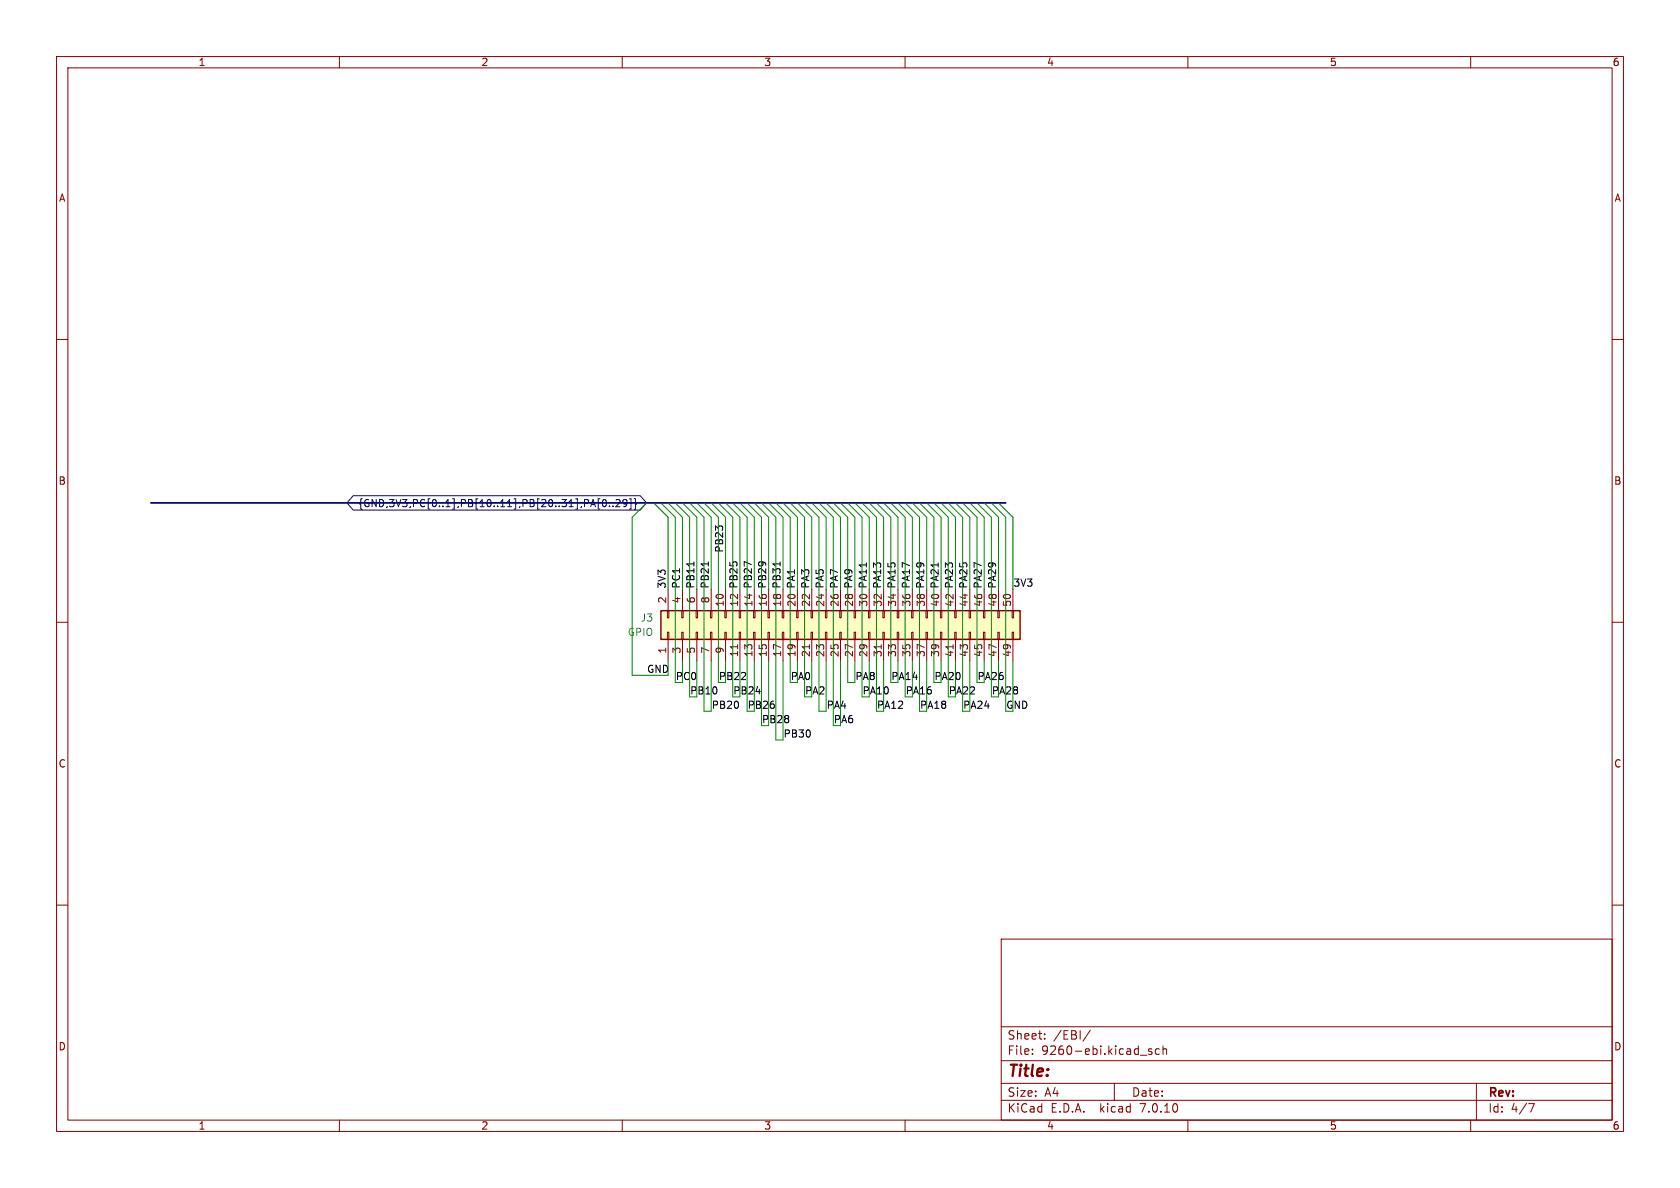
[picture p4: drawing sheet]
<svg xmlns="http://www.w3.org/2000/svg" width="297mm" height="210mm" viewBox="0 0 297 210" stroke-linecap="round" stroke-linejoin="round" font-family="sans-serif">
<g fill="none" stroke="#840000" stroke-width=".18">
<path d="M10 10h277v190h-277zM12 12h273v186h-273zM60 10v2M110 10v2M160 10v2M210 10v2M260 10v2M10 60h2M285 60h2M10 110h2M118 111.8h.2v1.2h-.2zM118 108h.2v1.2h-.2z"/>
<path d="M118.1 104.1v3.9M118.1 113v3.8M120.5 111.8h.3v1.2h-.3zM120.5 108h.3v1.2h-.3zM120.6 104.1v3.9M120.6 113v3.8M123.1 111.8h.2v1.2h-.2zM123.1 108h.2v1.2h-.2zM123.2 104.1v3.9M123.2 113v3.8M125.6 111.8h.3v1.2h-.3zM125.6 108h.3v1.2h-.3z"/>
<path d="M125.7 104.1v3.9M125.7 113v3.8M128.1 111.8h.3v1.2h-.3zM128.1 108h.3v1.2h-.3zM128.3 104.1v3.9M128.3 113v3.8M130.4 114v.7M130.7 111.8h.2v1.2h-.2zM130.7 108h.2v1.2h-.2zM130.8 104.1v3.9M130.8 113v3.8M133.2 111.8h.3v1.2h-.3z"/>
<path d="M133.2 108h.3v1.2h-.3zM133.3 104.1v3.9M133.3 113v3.8M135.8 111.8h.2v1.2h-.2zM135.8 108h.2v1.2h-.2zM135.9 104.1v3.9M135.9 113v3.8M138.3 111.8h.3v1.2h-.3zM138.3 108h.3v1.2h-.3zM138.4 104.1v3.9M138.4 113v3.8M140.8 111.8h.3v1.2h-.3z"/>
<path d="M140.8 108h.3v1.2h-.3zM141 104.1v3.9M141 113v3.8M143.1 114v.7M143.4 111.8h.2v1.2h-.2zM143.4 108h.2v1.2h-.2zM143.5 104.1v3.9M143.5 113v3.8M145.9 111.8h.3v1.2h-.3zM145.9 108h.3v1.2h-.3zM146 104.1v3.9M146 113v3.8"/>
<path d="M148.5 111.8h.2v1.2h-.2zM148.5 108h.2v1.2h-.2zM148.6 104.1v3.9M148.6 113v3.8M151 111.8h.3v1.2h-.3zM151 108h.3v1.2h-.3zM151.1 104.1v3.9M151.1 113v3.8M153.5 111.8h.3v1.2h-.3zM153.5 108h.3v1.2h-.3zM153.7 104.1v3.9M153.7 113v3.8"/>
<path d="M155.8 114v.7M156.1 111.8h.2v1.2h-.2zM156.1 108h.2v1.2h-.2zM156.2 104.1v3.9M156.2 113v3.8M158.6 111.8h.3v1.2h-.3zM158.6 108h.3v1.2h-.3zM158.7 104.1v3.9M158.7 113v3.8M161.2 111.8h.2v1.2h-.2zM161.2 108h.2v1.2h-.2zM161.3 104.1v3.9"/>
<path d="M161.3 113v3.8M163.7 111.8h.3v1.2h-.3zM163.7 108h.3v1.2h-.3zM163.8 104.1v3.9M163.8 113v3.8M166.2 111.8h.3v1.2h-.3zM166.2 108h.3v1.2h-.3zM166.4 104.1v3.9M166.4 113v3.8M168.5 114v.7M168.8 111.8h.2v1.2h-.2zM168.8 108h.2v1.2h-.2z"/>
<path d="M168.9 104.1v3.9M168.9 113v3.8M171.3 111.8h.3v1.2h-.3zM171.3 108h.3v1.2h-.3zM171.4 104.1v3.9M171.4 113v3.8M173.9 111.8h.2v1.2h-.2zM173.9 108h.2v1.2h-.2zM174 104.1v3.9M174 113v3.8M176.4 111.8h.3v1.2h-.3zM176.4 108h.3v1.2h-.3z"/>
<path d="M176.5 104.1v3.9M176.5 113v3.8M178.9 111.8h.3v1.2h-.3zM178.9 108h.3v1.2h-.3zM179.1 104.1v3.9M179.1 113v3.8M285 110h2M10 160h2M285 160h2M177 166h108v32h-108zM60 198v2M110 198v2"/>
<path d="M160 198v2M177 194.5h108M177 191.5h108M177 187.5h108M177 181.5h108M182.5 186.3v.1M182.5 185.5v.1M184.7 183.6v.1M184.7 182.8v.1M192.7 182.1l-1.2 2M197 191.5v3M201.6 186.5h1.1"/>
<path d="M203.6 185.5l-.4-.1-.2 .2 .1 .2 .5 .2v.3h-.6M205 185.5l-.5-.1-.3 .3v.4l.2 .2h.6M205.6 185.5l.2-.1 .4 .1v.9M205.6 184.9v1.5M210 198v2M260 198v2M261 191.5v6.5M270.2 195.1h1l-.6 1.5"/>
</g>
<path d="M116.8 108h63.5v5h-63.5z" fill="#ffffc2" stroke="#ffffc2" stroke-width=".18"/>
<path d="M116.8 108h63.5v5h-63.5z" fill="none" stroke="#840000" stroke-width=".25"/>
<path d="M62.4 87.6h50.8l1.1 1.3-1.1 1.3h-50.8l-1.1-1.3zM104.4 89.6l.4-1.3 .5 1.3M104.5 89.2h.7M106.1 88.2h-.3v1.8h.3M106.6 88.4l.2-.1a.68 .68 0 0 1 .4 .6 .68 .68 0 0 1-.4 .7l-.2-.2-.1-.3zM107.8 89.4v.2M108.4 89.4v.2M108.9 88.4l.5-.1 .2 .4-.8 .9h.8M110.8 88.8l-.2 .3h-.2l-.3-.3 .1-.4 .4-.1 .2 .1a.84 .84 0 0 1-.3 1.2h-.3M111.3 88.2h.3v1.8h-.3M112.1 88.1l.2 .2v.6l.2 .2-.2 .2v.6l-.2 .2" fill="none" stroke="#000084" stroke-width=".18"/>
<path d="M122.7 99.3v.7M125.2 99.3v.7M137.9 99.3v.7M153.2 99.5v.7M165.9 99.5v.7" fill="none" stroke="#000" stroke-width=".18"/>
<path d="M26.7 88.9h151.1" fill="none" stroke="#000084" stroke-width=".3"/>
<g fill="none" stroke="#008400" stroke-width=".18">
<path d="M114.3 88.9l-2.5 2.5v28h6.3v-2.6M116.8 88.9l2.6 2.5v29.3M118.1 88.9l2.5 2.5v12.7M119.4 88.9l2.5 2.5v31.8M120.6 88.9l2.6 2.5v12.7M121.9 88.9l2.6 2.5v34.3h1.2v-8.9M123.2 88.9l2.5 2.5v12.7M124.5 88.9l2.5 2.5v29.3M125.7 88.9l2.6 2.5v12.7M127 88.9l2.5 2.5v31.8M128.3 88.9l2.5 2.5v12.7M129.5 88.9l2.6 2.5v34.3"/>
<path d="M130.8 88.9l2.5 2.5v12.7M132.1 88.9l2.5 2.5v36.9M133.3 88.9l2.6 2.5v12.7M134.6 88.9l2.6 2.5v39.4h1.2v-14M135.9 88.9l2.5 2.5v12.7M137.2 88.9l2.5 2.5v29.3M138.4 88.9l2.6 2.5v12.7M139.7 88.9l2.5 2.5v31.8M141 88.9l2.5 2.5v12.7M142.2 88.9l2.6 2.5v34.3h1.2v-8.9M143.5 88.9l2.5 2.5v12.7M144.8 88.9l2.5 2.5v36.9"/>
<path d="M146 88.9l2.6 2.5v12.7M147.3 88.9l2.6 2.5v29.3h1.2v-3.9M148.6 88.9l2.5 2.5v12.7M149.9 88.9l2.5 2.5v31.8M151.1 88.9l2.6 2.5v12.7M152.4 88.9l2.5 2.5v34.3M153.7 88.9l2.5 2.5v12.7M154.9 88.9l2.6 2.5v29.3M156.2 88.9l2.5 2.5v12.7M157.5 88.9l2.5 2.5v31.8M158.7 88.9l2.6 2.5v12.7M160 88.9l2.6 2.5v34.3"/>
<path d="M161.3 88.9l2.5 2.5v12.7M162.6 88.9l2.5 2.5v29.3M163.8 88.9l2.6 2.5v12.7M165.1 88.9l2.5 2.5v31.8M166.4 88.9l2.5 2.5v12.7M167.6 88.9l2.6 2.5v34.3M168.9 88.9l2.5 2.5v12.7M170.2 88.9l2.5 2.5v29.3M171.4 88.9l2.6 2.5v12.7M172.7 88.9l2.6 2.5v31.8M174 88.9l2.5 2.5v12.7M175.3 88.9l2.5 2.5v34.3"/>
<path d="M120.6 116.8v3.9M123.2 116.8v6.4M128.3 116.8v3.9M130.8 116.8v6.4M133.3 116.8v8.9M135.9 116.8v11.5M141 116.8v3.9M143.5 116.8v6.4M148.6 116.8v11.5M153.7 116.8v6.4M156.2 116.8v8.9M158.7 116.8v3.9"/>
<path d="M161.3 116.8v6.4M163.8 116.8v8.9M166.4 116.8v3.9M168.9 116.8v6.4M171.4 116.8v8.9M174 116.8v3.9M176.5 116.8v6.4M179.1 116.8v8.9"/>
</g>
<path d="M115.6 88.9l2.5 2.5v12.7M176.5 88.9l2.6 2.5v12.7" fill="none" stroke="#008400" stroke-width=".2"/>
<text font-size="2.8" fill="#840000" x="178" y="190.9">Title:</text>
<g font-size="2.1" fill="#840000">
<text x="178" y="184">Sheet:</text>
<text x="186.2" y="184">/EBI/</text>
<text x="178" y="186.7">File:</text>
<text x="184.1" y="186.7">9260-ebi.kicad_sch</text>
<text x="178" y="196.9">KiCad</text>
<text x="178" y="194.1">Size:</text>
<text x="184.7" y="194.1">A4</text>
<text x="185.7" y="196.9">E.D.A.</text>
<text x="194.6" y="196.9">kicad</text>
<text x="200" y="194.1">Date:</text>
<text x="201.8" y="196.9">7.0.10</text>
<text x="263" y="194.3">Rev:</text>
<text x="263" y="196.9">Id:</text>
<text x="267.1" y="196.9">4/7</text>
</g>
<g font-size="1.8" fill="#840000">
<text x="35" y="11.9">1</text>
<text x="85" y="11.9">2</text>
<text x="135" y="11.9">3</text>
<text x="185" y="11.9">4</text>
<text x="235" y="11.9">5</text>
<text x="285" y="11.9">6</text>
<text x="10.3" y="35.9">A</text>
<text x="285.3" y="35.9">A</text>
<text x="10.3" y="85.9">B</text>
<text x="285.3" y="85.9">B</text>
<text x="117.9" y="106.8" transform="rotate(-90 117.9 106.8)">2</text>
<text x="120.4" y="106.8" transform="rotate(-90 120.4 106.8)">4</text>
<text x="122.9" y="106.8" transform="rotate(-90 122.9 106.8)">6</text>
<text x="125.5" y="106.8" transform="rotate(-90 125.5 106.8)">8</text>
<text x="128" y="107.4" transform="rotate(-90 128 107.4)">10</text>
<text x="130.6" y="107.4" transform="rotate(-90 130.6 107.4)">12</text>
<text x="133.1" y="107.4" transform="rotate(-90 133.1 107.4)">14</text>
<text x="135.6" y="107.4" transform="rotate(-90 135.6 107.4)">16</text>
<text x="138.2" y="107.4" transform="rotate(-90 138.2 107.4)">18</text>
<text x="140.7" y="107.4" transform="rotate(-90 140.7 107.4)">20</text>
<text x="143.3" y="107.4" transform="rotate(-90 143.3 107.4)">22</text>
<text x="145.8" y="107.4" transform="rotate(-90 145.8 107.4)">24</text>
<text x="148.3" y="107.4" transform="rotate(-90 148.3 107.4)">26</text>
<text x="150.9" y="107.4" transform="rotate(-90 150.9 107.4)">28</text>
<text x="153.4" y="107.4" transform="rotate(-90 153.4 107.4)">30</text>
<text x="156" y="107.4" transform="rotate(-90 156 107.4)">32</text>
<text x="158.5" y="107.4" transform="rotate(-90 158.5 107.4)">34</text>
<text x="161" y="107.4" transform="rotate(-90 161 107.4)">36</text>
<text x="163.6" y="107.4" transform="rotate(-90 163.6 107.4)">38</text>
<text x="166.1" y="107.4" transform="rotate(-90 166.1 107.4)">40</text>
<text x="168.7" y="107.4" transform="rotate(-90 168.7 107.4)">42</text>
<text x="171.2" y="107.4" transform="rotate(-90 171.2 107.4)">44</text>
<text x="173.7" y="107.4" transform="rotate(-90 173.7 107.4)">46</text>
<text x="176.3" y="107.4" transform="rotate(-90 176.3 107.4)">48</text>
<text x="178.8" y="107.4" transform="rotate(-90 178.8 107.4)">50</text>
<text x="117.9" y="115.6" transform="rotate(-90 117.9 115.6)">1</text>
<text x="120.4" y="115.6" transform="rotate(-90 120.4 115.6)">3</text>
<text x="122.9" y="115.6" transform="rotate(-90 122.9 115.6)">5</text>
<text x="125.5" y="115.6" transform="rotate(-90 125.5 115.6)">7</text>
<text x="128" y="115.6" transform="rotate(-90 128 115.6)">9</text>
<text x="130.6" y="116.2" transform="rotate(-90 130.6 116.2)">11</text>
<text x="133.1" y="116.2" transform="rotate(-90 133.1 116.2)">13</text>
<text x="135.6" y="116.2" transform="rotate(-90 135.6 116.2)">15</text>
<text x="138.2" y="116.2" transform="rotate(-90 138.2 116.2)">17</text>
<text x="140.7" y="116.2" transform="rotate(-90 140.7 116.2)">19</text>
<text x="143.3" y="116.2" transform="rotate(-90 143.3 116.2)">21</text>
<text x="145.8" y="116.2" transform="rotate(-90 145.8 116.2)">23</text>
<text x="148.3" y="116.2" transform="rotate(-90 148.3 116.2)">25</text>
<text x="150.9" y="116.2" transform="rotate(-90 150.9 116.2)">27</text>
<text x="153.4" y="116.2" transform="rotate(-90 153.4 116.2)">29</text>
<text x="156" y="116.2" transform="rotate(-90 156 116.2)">31</text>
<text x="158.5" y="116.2" transform="rotate(-90 158.5 116.2)">33</text>
<text x="161" y="116.2" transform="rotate(-90 161 116.2)">35</text>
<text x="163.6" y="116.2" transform="rotate(-90 163.6 116.2)">37</text>
<text x="166.1" y="116.2" transform="rotate(-90 166.1 116.2)">39</text>
<text x="168.7" y="116.2" transform="rotate(-90 168.7 116.2)">41</text>
<text x="171.2" y="116.2" transform="rotate(-90 171.2 116.2)">43</text>
<text x="173.7" y="116.2" transform="rotate(-90 173.7 116.2)">45</text>
<text x="176.3" y="116.2" transform="rotate(-90 176.3 116.2)">47</text>
<text x="178.8" y="116.2" transform="rotate(-90 178.8 116.2)">49</text>
<text x="10.3" y="135.9">C</text>
<text x="285.3" y="135.9">C</text>
<text x="10.3" y="185.9">D</text>
<text x="285.3" y="185.9">D</text>
<text x="35" y="199.9">1</text>
<text x="85" y="199.9">2</text>
<text x="135" y="199.9">3</text>
<text x="185" y="199.9">4</text>
<text x="235" y="199.9">5</text>
<text x="285" y="199.9">6</text>
</g>
<text font-size="1.8" fill="#000084" x="63.3" y="89.9">{GND,3V3,PC[0..1],PB[10..11],PB[20..31],PA[0..29]}</text>
<g font-size="1.8">
<text x="127.9" y="97.8" transform="rotate(-90 127.9 97.8)">PB23</text>
<text x="117.8" y="104.1" transform="rotate(-90 117.8 104.1)">3V3</text>
<text x="120.3" y="104.1" transform="rotate(-90 120.3 104.1)">PC1</text>
<text x="122.8" y="104.1" transform="rotate(-90 122.8 104.1)">PB11</text>
<text x="125.4" y="104.1" transform="rotate(-90 125.4 104.1)">PB21</text>
<text x="130.5" y="104.1" transform="rotate(-90 130.5 104.1)">PB25</text>
<text x="133" y="104.1" transform="rotate(-90 133 104.1)">PB27</text>
<text x="135.5" y="104.1" transform="rotate(-90 135.5 104.1)">PB29</text>
<text x="138.1" y="104.1" transform="rotate(-90 138.1 104.1)">PB31</text>
<text x="140.6" y="104.1" transform="rotate(-90 140.6 104.1)">PA1</text>
<text x="143.2" y="104.1" transform="rotate(-90 143.2 104.1)">PA3</text>
<text x="145.7" y="104.1" transform="rotate(-90 145.7 104.1)">PA5</text>
<text x="148.2" y="104.1" transform="rotate(-90 148.2 104.1)">PA7</text>
<text x="150.8" y="104.1" transform="rotate(-90 150.8 104.1)">PA9</text>
<text x="153.3" y="104.1" transform="rotate(-90 153.3 104.1)">PA11</text>
<text x="155.9" y="104.1" transform="rotate(-90 155.9 104.1)">PA13</text>
<text x="158.4" y="104.1" transform="rotate(-90 158.4 104.1)">PA15</text>
<text x="160.9" y="104.1" transform="rotate(-90 160.9 104.1)">PA17</text>
<text x="163.5" y="104.1" transform="rotate(-90 163.5 104.1)">PA19</text>
<text x="166" y="104.1" transform="rotate(-90 166 104.1)">PA21</text>
<text x="168.6" y="104.1" transform="rotate(-90 168.6 104.1)">PA23</text>
<text x="171.1" y="104.1" transform="rotate(-90 171.1 104.1)">PA25</text>
<text x="173.6" y="104.1" transform="rotate(-90 173.6 104.1)">PA27</text>
<text x="176.2" y="104.1" transform="rotate(-90 176.2 104.1)">PA29</text>
<text x="179.1" y="103.8">3V3</text>
<text x="114.3" y="119">GND</text>
<text x="125.7" y="125.4">PB20</text>
<text x="146" y="125.4">PA4</text>
<text x="151.1" y="120.3">PA8</text>
<text x="138.4" y="130.5">PB30</text>
</g>
<g font-size="1.8" fill="#008484">
<text x="110.9" y="112.6">GPIO</text>
<text x="113.2" y="110.1">J3</text>
</g>
<g font-size="1.8" fill="#008400">
<text x="119.4" y="120.3">PC0</text>
<text x="121.9" y="122.8">PB10</text>
<text x="127" y="120.3">PB22</text>
<text x="129.5" y="122.8">PB24</text>
<text x="132.1" y="125.4">PB26</text>
<text x="139.7" y="120.3">PA0</text>
<text x="142.2" y="122.8">PA2</text>
<text x="152.4" y="122.8">PA10</text>
<text x="154.9" y="125.4">PA12</text>
<text x="157.5" y="120.3">PA14</text>
<text x="160" y="122.8">PA16</text>
<text x="162.6" y="125.4">PA18</text>
<text x="165.1" y="120.3">PA20</text>
<text x="167.6" y="122.8">PA22</text>
<text x="170.2" y="125.4">PA24</text>
<text x="172.7" y="120.3">PA26</text>
<text x="175.3" y="122.8">PA28</text>
<text x="177.8" y="125.4">GND</text>
<text x="134.6" y="127.9">PB28</text>
<text x="147.3" y="127.9">PA6</text>
</g>
</svg>
